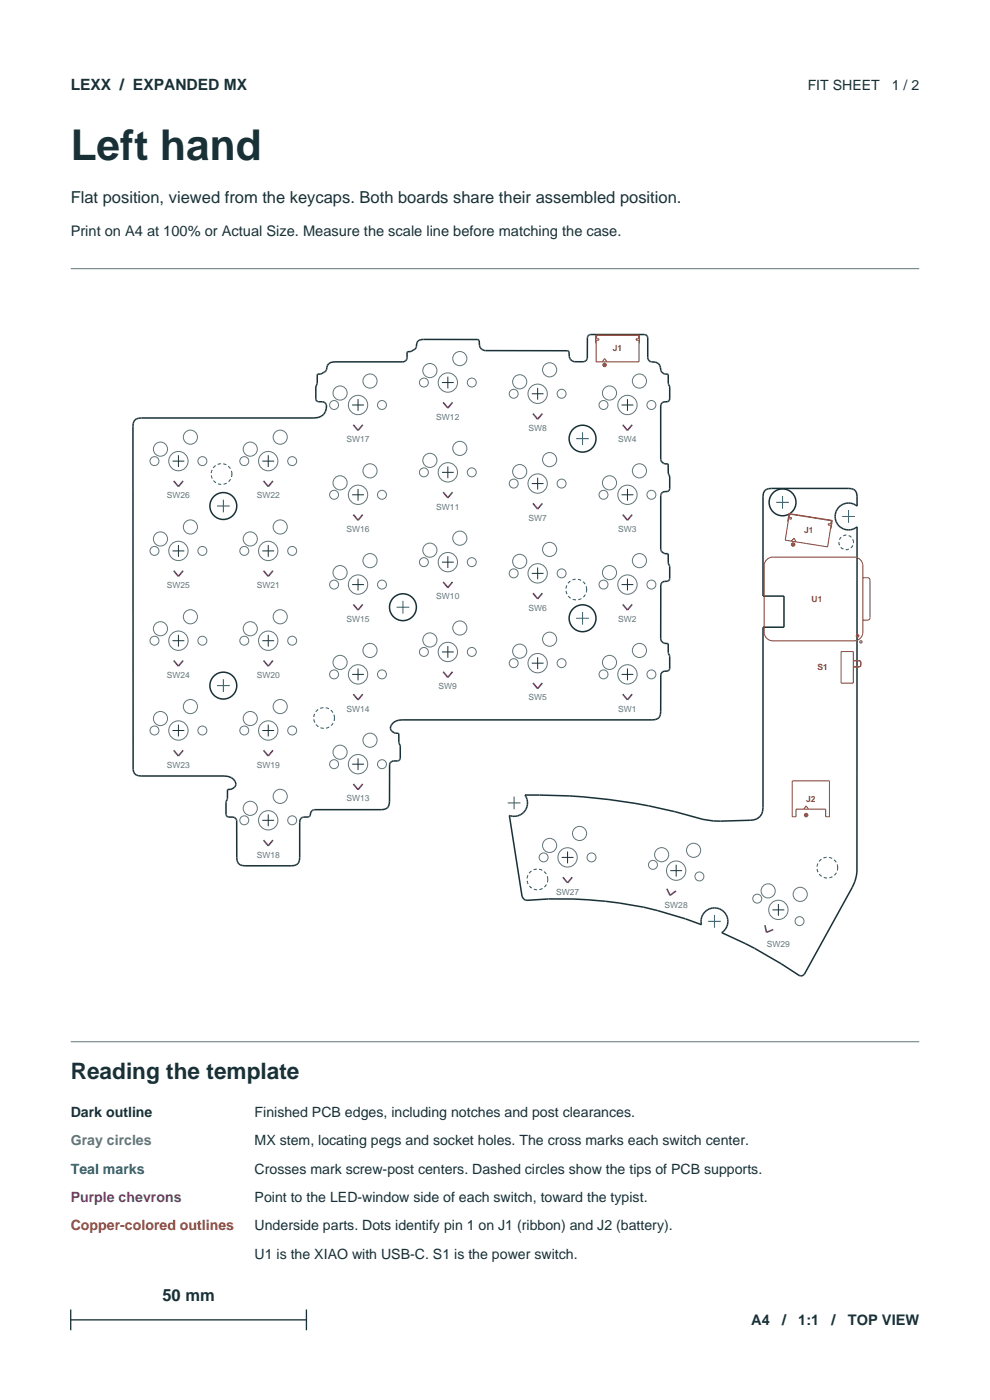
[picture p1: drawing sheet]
<svg xmlns="http://www.w3.org/2000/svg" width="210mm" height="297mm" viewBox="0 0 210 297" stroke-linecap="round" stroke-linejoin="round" font-family="sans-serif">
<g fill="none" stroke="#62757a" stroke-width=".21">
<path d="M15 57h180"/>
<circle cx="91.2" cy="78.6" r="1.5"/>
<circle cx="97.5" cy="76.1" r="1.5"/>
<circle cx="116.6" cy="78.5" r="1.5"/>
<circle cx="32.8" cy="97.8" r=".95"/>
<circle cx="34" cy="95.3" r="1.5"/>
<circle cx="37.8" cy="97.8" r="2.05"/>
<circle cx="40.4" cy="92.7" r="1.5"/>
<circle cx="42.9" cy="97.8" r=".95"/>
<circle cx="51.8" cy="97.8" r=".95"/>
<circle cx="53.1" cy="95.3" r="1.5"/>
<circle cx="56.9" cy="97.8" r="2.05"/>
<circle cx="59.4" cy="92.7" r="1.5"/>
<circle cx="62" cy="97.8" r=".95"/>
<circle cx="70.9" cy="85.9" r=".95"/>
<circle cx="72.1" cy="83.4" r="1.5"/>
<circle cx="75.9" cy="85.9" r="2.05"/>
<circle cx="78.5" cy="80.8" r="1.5"/>
<circle cx="78.5" cy="99.9" r="1.5"/>
<circle cx="81" cy="85.9" r=".95"/>
<circle cx="89.9" cy="81.2" r=".95"/>
<circle cx="91.2" cy="97.7" r="1.5"/>
<circle cx="95" cy="81.2" r="2.05"/>
<circle cx="97.5" cy="95.1" r="1.5"/>
<circle cx="100.1" cy="81.2" r=".95"/>
<circle cx="109" cy="83.5" r=".95"/>
<circle cx="110.2" cy="81" r="1.5"/>
<circle cx="114" cy="83.5" r="2.05"/>
<circle cx="116.6" cy="97.5" r="1.5"/>
<circle cx="119.1" cy="83.5" r=".95"/>
<circle cx="128" cy="85.9" r=".95"/>
<circle cx="129.3" cy="83.4" r="1.5"/>
<circle cx="133.1" cy="85.9" r="2.05"/>
<circle cx="135.6" cy="99.9" r="1.5"/>
<circle cx="135.6" cy="80.8" r="1.5"/>
<circle cx="138.2" cy="85.9" r=".95"/>
<circle cx="32.8" cy="116.9" r=".95"/>
<circle cx="34" cy="114.3" r="1.5"/>
<circle cx="37.8" cy="116.9" r="2.05"/>
<circle cx="40.4" cy="111.8" r="1.5"/>
<circle cx="42.9" cy="116.9" r=".95"/>
<circle cx="51.8" cy="116.9" r=".95"/>
<circle cx="53.1" cy="114.3" r="1.5"/>
<circle cx="56.9" cy="116.9" r="2.05"/>
<circle cx="59.4" cy="111.8" r="1.5"/>
<circle cx="62" cy="116.9" r=".95"/>
<circle cx="70.9" cy="105" r=".95"/>
<circle cx="72.1" cy="102.4" r="1.5"/>
<circle cx="75.9" cy="105" r="2.05"/>
<circle cx="78.5" cy="118.9" r="1.5"/>
<circle cx="81" cy="105" r=".95"/>
<circle cx="89.9" cy="119.3" r=".95"/>
<circle cx="89.9" cy="100.2" r=".95"/>
<circle cx="91.2" cy="116.7" r="1.5"/>
<circle cx="95" cy="119.3" r="2.05"/>
<circle cx="95" cy="100.2" r="2.05"/>
<circle cx="97.5" cy="114.2" r="1.5"/>
<circle cx="100.1" cy="119.3" r=".95"/>
<circle cx="100.1" cy="100.2" r=".95"/>
<circle cx="109" cy="102.6" r=".95"/>
<circle cx="110.2" cy="119.1" r="1.5"/>
<circle cx="110.2" cy="100" r="1.5"/>
<circle cx="114" cy="102.6" r="2.05"/>
<circle cx="116.6" cy="116.6" r="1.5"/>
<circle cx="119.1" cy="102.6" r=".95"/>
<circle cx="128" cy="105" r=".95"/>
<circle cx="129.3" cy="102.4" r="1.5"/>
<circle cx="133.1" cy="105" r="2.05"/>
<circle cx="135.6" cy="118.9" r="1.5"/>
<circle cx="138.2" cy="105" r=".95"/>
<circle cx="32.8" cy="135.9" r=".95"/>
<circle cx="34" cy="133.4" r="1.5"/>
<circle cx="37.8" cy="135.9" r="2.05"/>
<circle cx="40.4" cy="130.8" r="1.5"/>
<circle cx="42.9" cy="135.9" r=".95"/>
<circle cx="51.8" cy="135.9" r=".95"/>
<circle cx="53.1" cy="133.4" r="1.5"/>
<circle cx="56.9" cy="135.9" r="2.05"/>
<circle cx="59.4" cy="130.8" r="1.5"/>
<circle cx="62" cy="135.9" r=".95"/>
<circle cx="70.9" cy="124" r=".95"/>
<circle cx="72.1" cy="121.5" r="1.5"/>
<circle cx="75.9" cy="124" r="2.05"/>
<circle cx="78.5" cy="138" r="1.5"/>
<circle cx="81" cy="124" r=".95"/>
<circle cx="89.9" cy="138.3" r=".95"/>
<circle cx="91.2" cy="135.8" r="1.5"/>
<circle cx="95" cy="138.3" r="2.05"/>
<circle cx="97.5" cy="133.2" r="1.5"/>
<circle cx="100.1" cy="138.3" r=".95"/>
<circle cx="109" cy="121.6" r=".95"/>
<circle cx="110.2" cy="138.1" r="1.5"/>
<circle cx="114" cy="121.6" r="2.05"/>
<circle cx="116.6" cy="135.6" r="1.5"/>
<circle cx="119.1" cy="121.6" r=".95"/>
<circle cx="128" cy="124" r=".95"/>
<circle cx="129.3" cy="121.5" r="1.5"/>
<circle cx="133.1" cy="124" r="2.05"/>
<circle cx="135.6" cy="138" r="1.5"/>
<circle cx="138.2" cy="124" r=".95"/>
<circle cx="32.8" cy="155" r=".95"/>
<circle cx="34" cy="152.4" r="1.5"/>
<circle cx="37.8" cy="155" r="2.05"/>
<circle cx="40.4" cy="149.9" r="1.5"/>
<circle cx="42.9" cy="155" r=".95"/>
<circle cx="51.8" cy="155" r=".95"/>
<circle cx="53.1" cy="152.4" r="1.5"/>
<circle cx="56.9" cy="155" r="2.05"/>
<circle cx="59.4" cy="149.9" r="1.5"/>
<circle cx="62" cy="155" r=".95"/>
<circle cx="70.9" cy="143.1" r=".95"/>
<circle cx="72.1" cy="159.6" r="1.5"/>
<circle cx="72.1" cy="140.5" r="1.5"/>
<circle cx="75.9" cy="143.1" r="2.05"/>
<circle cx="78.5" cy="157" r="1.5"/>
<circle cx="81" cy="143.1" r=".95"/>
<circle cx="109" cy="140.7" r=".95"/>
<circle cx="114" cy="140.7" r="2.05"/>
<circle cx="119.1" cy="140.7" r=".95"/>
<circle cx="128" cy="143.1" r=".95"/>
<circle cx="129.3" cy="140.5" r="1.5"/>
<circle cx="133.1" cy="143.1" r="2.05"/>
<circle cx="138.2" cy="143.1" r=".95"/>
<circle cx="51.8" cy="174" r=".95"/>
<circle cx="53.1" cy="171.5" r="1.5"/>
<circle cx="56.9" cy="174" r="2.05"/>
<circle cx="59.4" cy="168.9" r="1.5"/>
<circle cx="62" cy="174" r=".95"/>
<circle cx="70.9" cy="162.1" r=".95"/>
<circle cx="75.9" cy="162.1" r="2.05"/>
<circle cx="81" cy="162.1" r=".95"/>
</g>
<g fill="none" stroke="#183036" stroke-width=".32">
<path d="M28.6 89.1l.7-.4h.7h36.6a2.33 2.33 0 0 0 2.5-3.1l-.7-.4h-.8a.6 .6 0 0 1-.6-.6v-2.5l.3-.8v-1.8a2.32 2.32 0 0 0 2-1.1 1.52 1.52 0 0 1 1.8-1.6h14.3l.5-.2 .3-.3 .2-1.7a2.22 2.22 0 0 0 1.9-1.1 1.26 1.26 0 0 1 1.5-1.5h11.6l.3 .3a1.76 1.76 0 0 0 .7 1.9l.6 .2h17.4l.3 .3a1.66 1.66 0 0 0 .8 1.9l2.2 .1a.9 .9 0 0 0 .9-.7v-4.4l.1-.4 .4-.2h11.6a.7 .7 0 0 1 .7 .7v4.2a.9 .9 0 0 0 .8 .9 1.72 1.72 0 0 1 2 2l.2 .2a1.52 1.52 0 0 0 1.3 .4l.1 1.9 .3 .8v2.5a.6 .6 0 0 1-.6 .6 1.07 1.07 0 0 0-1.2 .5l-.1 11.8a1.37 1.37 0 0 0 1.5 1l.1 1.9 .3 .8v2.5a.6 .6 0 0 1-.6 .6h-.6a.9 .9 0 0 0-.7 .8v11.4a1.39 1.39 0 0 0 1.5 1l.1 1.9 .3 .8v2.5l-.1 .3-.4 .3a1.08 1.08 0 0 0-1.4 .8l-.1 11.4a1.38 1.38 0 0 0 1.6 1.1l.1 1.9 .3 .7v2.6l-.4 .5a1.36 1.36 0 0 0-1.5 .8l-.1 7.9a1.52 1.52 0 0 1-1.7 1.7h-53.1a2.13 2.13 0 0 0-2.5 1.9l.2 .4a1.98 1.98 0 0 0 1.6 .6v1.9l.3 .8v2.6l-.4 .5a1.78 1.78 0 0 0-1.8 .5l-.1 8.1a1.52 1.52 0 0 1-1.7 1.8h-14.1l-.7 .2-.5 1.2-1.5 .2a.98 .98 0 0 0-.5 1.1v7.4a1.54 1.54 0 0 1-1.8 1.8h-9.8a1.52 1.52 0 0 1-1.8-1.8v-7.8a.9 .9 0 0 0-.8-.8h-1.1l-.4-.5v-2.6l.3-.8 .1-1.9a1.35 1.35 0 0 0 1.3-.4 1.35 1.35 0 0 0 .3-1.3 2.43 2.43 0 0 0-2.4-1.2h-17.6a1.47 1.47 0 0 1-1.7-1.3v-72.8l.1-.7z"/>
<circle cx="123.6" cy="93.1" r="2.85"/>
<circle cx="47.4" cy="107.3" r="2.85"/>
<circle cx="85.5" cy="128.8" r="2.85"/>
<circle cx="123.6" cy="131.2" r="2.85"/>
<circle cx="47.4" cy="145.4" r="2.85"/>
</g>
<g fill="none" stroke="#183036" stroke-width=".21">
<path d="M95 79.9v2.5M36.6 97.8h2.5M37.8 96.6v2.5M55.6 97.8h2.5M56.9 96.6v2.5M74.7 85.9h2.5M75.9 84.7v2.5M93.7 81.2h2.5M95 99v2.5M112.8 83.5h2.5M114 82.3v2.5M131.8 85.9h2.5"/>
<path d="M133.1 84.7v2.5M36.6 116.9h2.5M37.8 115.6v2.5M55.6 116.9h2.5M56.9 115.6v2.5M74.7 105h2.5M75.9 103.7v2.5M93.7 100.2h2.5M93.7 119.3h2.5M95 118v2.5M112.8 102.6h2.5M114 101.3v2.5"/>
<path d="M131.8 105h2.5M133.1 103.7v2.5M36.6 135.9h2.5M37.8 134.7v2.5M55.6 135.9h2.5M56.9 134.7v2.5M74.7 124h2.5M75.9 122.8v2.5M93.7 138.3h2.5M95 137.1v2.5M112.8 121.6h2.5M114 120.4v2.5"/>
<path d="M114 139.4v2.5M131.8 124h2.5M133.1 122.8v2.5M36.6 155h2.5M37.8 153.7v2.5M55.6 155h2.5M56.9 153.7v2.5M74.7 143.1h2.5M75.9 141.8v2.5M112.8 140.7h2.5M131.8 143.1h2.5M133.1 141.8v2.5"/>
<path d="M55.6 174h2.5M56.9 172.8v2.5M74.7 162.1h2.5M75.9 160.9v2.5"/>
</g>
<g fill="none" stroke="#653974" stroke-width=".34">
<path d="M74.9 90.1l1 1.2 1-1.2M94 85.4l1 1.2 1-1.2M113 87.7l1 1.2 1-1.2M132.1 90.1l1 1.2 1-1.2M36.8 102l1 1.2 1-1.2M55.9 102l1 1.2 1-1.2M74.9 109.2l1 1.2 1-1.2M94 104.4l1 1.2 1-1.2M113 106.8l1 1.2 1-1.2M132.1 109.2l1 1.2 1-1.2M36.8 121.1l1 1.2 1-1.2M55.9 121.1l1 1.2 1-1.2"/>
<path d="M74.9 128.2l1 1.2 1-1.2M94 123.5l1 1.2 1-1.2M113 125.8l1 1.2 1-1.2M132.1 128.2l1 1.2 1-1.2M36.8 159.2l1 1.2 1-1.2M36.8 140.1l1 1.2 1-1.2M55.9 140.1l1 1.2 1-1.2M55.9 159.2l1 1.2 1-1.2M74.9 147.3l1 1.2 1-1.2M94 142.5l1 1.2 1-1.2M113 144.9l1 1.2 1-1.2M132.1 147.3l1 1.2 1-1.2"/>
<path d="M55.9 178.2l1 1.2 1-1.2M74.9 166.3l1 1.2 1-1.2"/>
</g>
<path d="M126.3 72.8v-1.7h9.3v1.7M126.5 71.2h8.9v.7h-.5v.3h.6v4.6h-9.1v-4.6h.6v-.3h-.5zM127.7 76.8l.5-.7 .5 .7" fill="none" stroke="#9b4a26" stroke-width=".22"/>
<circle cx="128.2" cy="77.4" r=".48" fill="#9b4a26"/>
<g fill="none" stroke="#183036" stroke-width=".32">
<path d="M162.3 104l.7-.3 .6-.1h16.4a1.52 1.52 0 0 1 1.8 1.8v2a2.85 2.85 0 0 0-3.9 .2 2.85 2.85 0 0 0 0 3.9 2.85 2.85 0 0 0 3.9 .3v73.2l-.4 2-.6 1.2-10.2 18.5a.85 .85 0 0 1-1.1 .2 93.2 93.2 0 0 0-16.4-9 2.85 2.85 0 0 0-.5-5.1 2.85 2.85 0 0 0-3.8 3.4 82.4 82.4 0 0 0-37-5.2 1.13 1.13 0 0 1-1.1-.9l-2.7-17.1a2.84 2.84 0 0 0 3.3-.9 2.84 2.84 0 0 0 .1-3.4 123.9 123.9 0 0 1 37.7 5.1 39.6 39.6 0 0 0 10.8 .1 2.38 2.38 0 0 0 1.9-2.6v-38.2h4.5v-6.6h-4.5v-21.1l.1-.6z"/>
<circle cx="166" cy="106.6" r="2.85"/>
</g>
<g fill="none" stroke="#62757a" stroke-width=".21">
<circle cx="116.6" cy="179.4" r="1.5"/>
<circle cx="122.9" cy="176.8" r="1.5"/>
<circle cx="115.3" cy="181.9" r=".95"/>
<circle cx="120.4" cy="181.9" r="2.05"/>
<circle cx="125.5" cy="181.9" r=".95"/>
<circle cx="138.5" cy="183.5" r=".95"/>
<circle cx="140.4" cy="181.3" r="1.5"/>
<circle cx="143.4" cy="184.7" r="2.05"/>
<circle cx="147.1" cy="180.4" r="1.5"/>
<circle cx="148.4" cy="185.9" r=".95"/>
<circle cx="160.6" cy="190.6" r=".95"/>
<circle cx="162.9" cy="189" r="1.5"/>
<circle cx="165.1" cy="193" r="2.05"/>
<circle cx="169.6" cy="195.4" r=".95"/>
<circle cx="169.7" cy="189.7" r="1.5"/>
</g>
<path d="M119.1 181.9h2.5M120.4 180.6v2.5M142.2 184.7h2.5M143.4 183.5v2.5M163.9 193h2.5M165.1 191.8v2.5" fill="none" stroke="#183036" stroke-width=".21"/>
<path d="M119.4 186.1l1 1.2 1-1.2M141.4 188.5l.7 1.4 1.3-.9M162.3 196.3l.3 1.5 1.4-.6" fill="none" stroke="#653974" stroke-width=".34"/>
<path d="M168 165.7h7.9v7.6h-.8v-1.6h-6.3v1.6h-.8zM170.5 171.7l.5-.7 .5 .7" fill="none" stroke="#9b4a26" stroke-width=".22"/>
<circle cx="171" cy="172.9" r=".48" fill="#9b4a26"/>
<g fill="none" stroke="#9b4a26" stroke-width=".22">
<path d="M162.6 118.7l.7-.4 .7-.1h17.1a1.9 1.9 0 0 1 1.9 1.9v14a1.9 1.9 0 0 1-1.9 1.9h-17.1a1.9 1.9 0 0 1-1.9-1.9v-14l.1-.7zM167.1 110.7l.3-1.8 9.1 1.5-.2 1.7M167.5 109.1l8.8 1.4-.1 .7-.5-.1v.3l.6 .1-.7 4.5-9-1.4 .7-4.6 .6 .1v-.3h-.5zM167.9 114.8l.6-.6 .3 .8M183 122.6h1.2l.3 .5v8.1l-.3 .3-1.2 .1"/>
<circle cx="181.9" cy="134.9" r=".25"/>
<circle cx="182.6" cy="136.2" r=".25"/>
</g>
<circle cx="168.2" cy="115.5" r=".48" fill="#9b4a26"/>
<path d="M178.4 138.2h2.6v6.7h-2.6zM181 140.2h1.4l.2 .2v.9l-.2 .2h-1.4M182.3 140.2l.2 .2v.8l-.2 .3" fill="none" stroke="#9b4a26" stroke-width=".22"/>
<g fill="none" stroke="#126678" stroke-width=".21">
<path d="M122.2 93.1h2.7M123.6 91.7v2.7M46 107.3h2.7M47.4 106v2.7M164.6 106.6h2.7M166 105.2v2.7M178.6 109.6h2.7M180 108.2v2.7M84.1 128.8h2.7M85.5 127.5v2.7M122.2 131.2h2.7M123.6 129.8v2.7"/>
<path d="M46 145.4h2.7M47.4 144.1v2.7M107.7 170.3h2.7M109 169v2.7M150.2 195.5h2.7M151.6 194.1v2.7"/>
</g>
<path d="M49.2 100.6a2.2 2.2 0 0 0-3.1-2 2.2 2.2 0 0 0-.5 3.6 2.2 2.2 0 0 0 3.5-1l.1-.6M181 115.1a1.55 1.55 0 0 0-2.1-1.4 1.55 1.55 0 0 0-.4 2.5 1.55 1.55 0 0 0 2.5-.6v-.5M124.4 125.1a2.2 2.2 0 0 0-3.1-2 2.2 2.2 0 0 0-.5 3.6 2.2 2.2 0 0 0 3.6-1v-.6M70.9 152.3a2.2 2.2 0 0 0-3.1-2 2.2 2.2 0 0 0-.5 3.7 2.2 2.2 0 0 0 3.6-1.1v-.6M116.2 186.6a2.2 2.2 0 0 0-3.1-2 2.2 2.2 0 0 0-.5 3.6 2.2 2.2 0 0 0 3.5-1l.1-.6M177.7 184.1a2.2 2.2 0 0 0-3.1-2 2.2 2.2 0 0 0-.5 3.6 2.2 2.2 0 0 0 3.5-1l.1-.6" fill="none" stroke="#126678" stroke-width=".22" stroke-dasharray=".7 .5" stroke-linecap="butt"/>
<path d="M15 221h180" fill="none" stroke="#62757a" stroke-width=".21"/>
<path d="M15 277.8v4.4M65 277.8v4.4M15 280h50" fill="none" stroke="#183036" stroke-width=".28"/>
<text font-size="9" fill="#183036" x="15" y="34">Left hand</text>
<text font-size="4.8" fill="#183036" x="15" y="229">Reading the template</text>
<g font-size="3.5" fill="#183036">
<text x="15" y="43">Flat position, viewed from the keycaps. Both boards share their assembled position.</text>
<text x="34.5" y="276">50 mm</text>
</g>
<text font-size="3.3" fill="#183036" x="15" y="19">LEXX / EXPANDED MX</text>
<g font-size="3.1" fill="#183036">
<text x="15" y="50">Print on A4 at 100% or Actual Size. Measure the scale line before matching the case.</text>
<text x="159.3" y="281">A4</text>
<text x="165.9" y="281">/</text>
<text x="169.3" y="281">1:1</text>
<text x="176.4" y="281">/</text>
<text x="179.8" y="281">TOP VIEW</text>
</g>
<g font-size="3" fill="#183036">
<text x="171.3" y="19">FIT SHEET</text>
<text x="189.2" y="19">1 / 2</text>
<text x="15" y="237">Dark outline</text>
<text x="54" y="237">Finished PCB edges, including notches and post clearances.</text>
<text x="54" y="243">MX stem, locating pegs and socket holes. The cross marks each switch center.</text>
<text x="54" y="249">Crosses mark screw-post centers. Dashed circles show the tips of PCB supports.</text>
<text x="54" y="255">Point to the LED-window side of each switch, toward the typist.</text>
<text x="54" y="261">Underside parts. Dots identify pin 1 on J1 (ribbon) and J2 (battery).</text>
<text x="54" y="267">U1 is the XIAO with USB-C. S1 is the power switch.</text>
</g>
<text font-size="3" fill="#62757a" x="15" y="243">Gray circles</text>
<text font-size="3" fill="#126678" x="15" y="249">Teal marks</text>
<text font-size="3" fill="#653974" x="15" y="255">Purple chevrons</text>
<text font-size="3" fill="#9b4a26" x="15" y="261">Copper-colored outlines</text>
<g font-size="1.8" fill="#9b4a26">
<text x="130" y="74.6">J1</text>
<text x="170.6" y="113.1">J1</text>
<text x="172.2" y="127.7">U1</text>
<text x="173.4" y="142.2">S1</text>
<text x="171" y="170.1">J2</text>
</g>
<g font-size="1.8" fill="#62757a">
<text x="92.5" y="89.1">SW12</text>
<text x="73.5" y="93.8">SW17</text>
<text x="112.1" y="91.4">SW8</text>
<text x="131.1" y="93.8">SW4</text>
<text x="35.4" y="105.7">SW26</text>
<text x="54.4" y="105.7">SW22</text>
<text x="73.5" y="112.9">SW16</text>
<text x="92.5" y="108.1">SW11</text>
<text x="112.1" y="110.5">SW7</text>
<text x="131.1" y="112.9">SW3</text>
<text x="35.4" y="124.8">SW25</text>
<text x="54.4" y="124.8">SW21</text>
<text x="73.5" y="131.9">SW15</text>
<text x="92.5" y="127.2">SW10</text>
<text x="112.1" y="129.5">SW6</text>
<text x="131.1" y="131.9">SW2</text>
<text x="35.4" y="143.8">SW24</text>
<text x="54.4" y="143.8">SW20</text>
<text x="93" y="146.2">SW9</text>
<text x="112.1" y="148.6">SW5</text>
<text x="73.5" y="151">SW14</text>
<text x="131.1" y="151">SW1</text>
<text x="35.4" y="162.9">SW23</text>
<text x="54.4" y="162.9">SW19</text>
<text x="73.5" y="170">SW13</text>
<text x="54.4" y="181.9">SW18</text>
<text x="117.9" y="189.8">SW27</text>
<text x="141" y="192.6">SW28</text>
<text x="162.7" y="200.9">SW29</text>
</g>
</svg>
